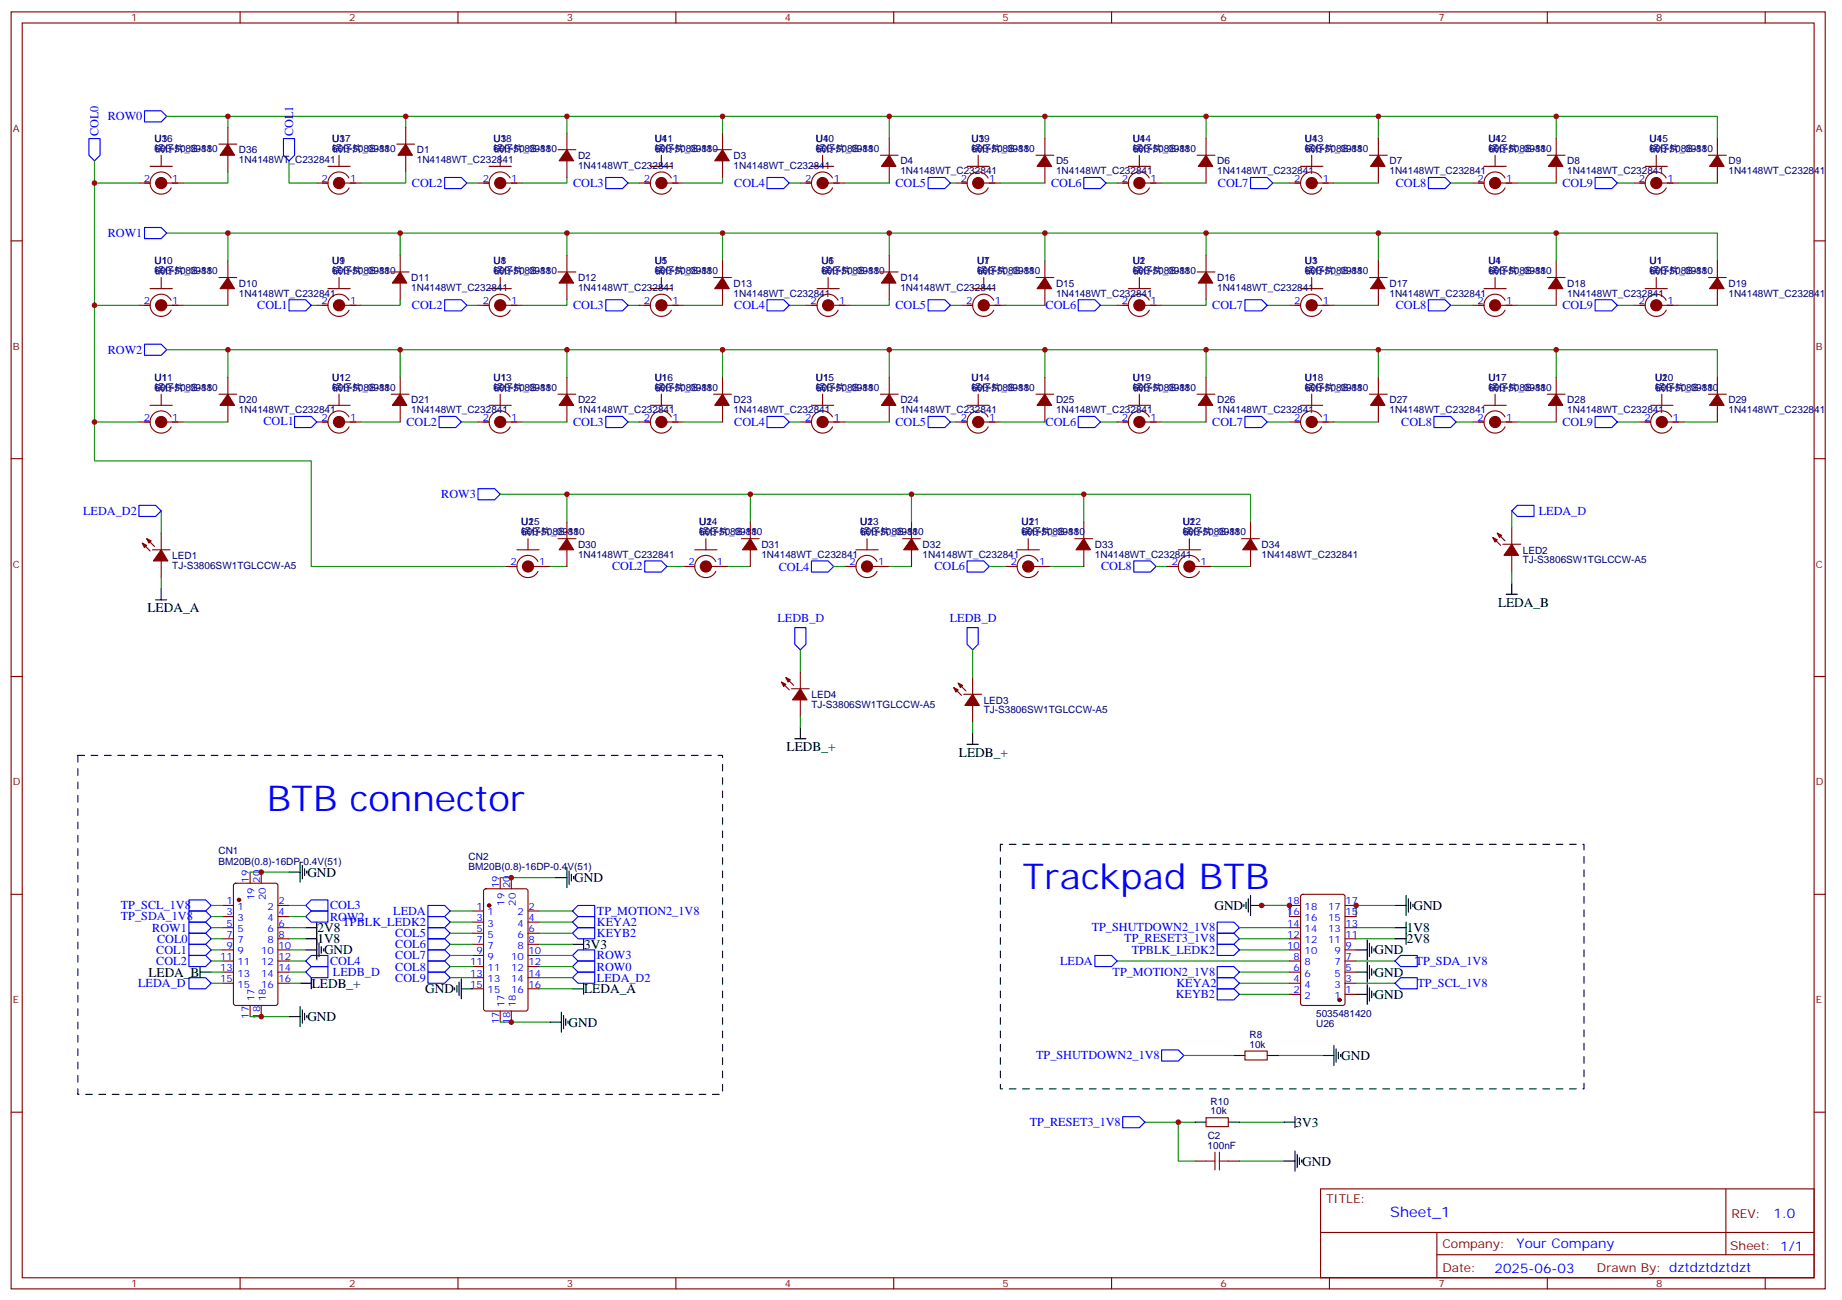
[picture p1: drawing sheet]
<svg xmlns="http://www.w3.org/2000/svg" width="585mm" height="413mm" viewBox="0 0 585 413" stroke-linecap="round" stroke-linejoin="round" font-family="sans-serif">
<g fill="none" stroke="#870000" stroke-width=".35">
<path d="M3.5 3.8h575.8v405.3h-575.8zM7.1 7.3h568.6v398.3h-568.6zM76.2 3.8v3.5M145.3 3.8v3.5M214.5 3.8v3.5M283.6 3.8v3.5M352.8 3.8v3.5M421.9 3.8v3.5M491.1 3.8v3.5M560.2 3.8v3.5M44.1 58.1h3.5M47.6 52.8h7.1"/>
<path d="M51.2 49.3v3.5M52.9 58.1h5.3M54.3 56.5a3.5 3.5 0 0 0-5.4-1.1 3.5 3.5 0 0 0 .1 5.5 3.5 3.5 0 0 0 5.3-1.3M69.5 45.8h5.6M72.3 40.5v5.3M72.3 49.3v5.3M100.5 58.1h3.6M104.1 52.8h7M107.6 49.3v3.5M109.4 58.1h5.3M110.7 56.5a3.5 3.5 0 0 0-5.3-1.1 3.5 3.5 0 0 0 0 5.5 3.5 3.5 0 0 0 5.4-1.3M125.9 45.8h5.7"/>
<path d="M128.8 40.5v5.3M128.8 49.3v5.3M151.7 58.1h3.5M155.2 52.8h7.1M158.7 49.3v3.5M160.5 58.1h5.3M161.9 56.5a3.5 3.5 0 0 0-5.4-1.1 3.5 3.5 0 0 0 .1 5.5 3.5 3.5 0 0 0 5.3-1.3M177.1 47.5h5.6M179.9 42.2v5.3M179.9 51v5.3M202.8 58.1h3.6M206.4 52.8h7"/>
<path d="M209.9 49.3v3.5M211.7 58.1h5.3M213 56.5a3.5 3.5 0 0 0-5.3-1.1 3.5 3.5 0 0 0 0 5.5 3.5 3.5 0 0 0 5.4-1.3M226.5 47.5h5.6M229.3 42.2v5.3M229.3 51v5.3M254 58.1h3.5M257.5 52.8h7.1M261.1 49.3v3.5M262.8 58.1h5.3M264.2 56.5a3.5 3.5 0 0 0-5.4-1.1 3.5 3.5 0 0 0 .1 5.5 3.5 3.5 0 0 0 5.3-1.3M279.4 49.3h5.6"/>
<path d="M282.2 44v5.3M282.2 52.8v5.3M303.4 58.1h3.5M306.9 52.8h7.1M310.4 49.3v3.5M312.2 58.1h5.3M313.6 56.5a3.5 3.5 0 0 0-5.4-1.1 3.5 3.5 0 0 0 .1 5.5 3.5 3.5 0 0 0 5.3-1.3M328.8 49.3h5.6M331.6 44v5.3M331.6 52.8v5.3M354.5 58.1h3.6M358.1 52.8h7"/>
<path d="M361.6 49.3v3.5M363.4 58.1h5.3M364.7 56.5a3.5 3.5 0 0 0-5.3-1.1 3.5 3.5 0 0 0 0 5.5 3.5 3.5 0 0 0 5.4-1.3M379.9 49.3h5.7M382.8 44v5.3M382.8 52.8v5.3M409.2 58.1h3.5M412.7 52.8h7.1M416.3 49.3v3.5M418 58.1h5.3M419.4 56.5a3.5 3.5 0 0 0-5.4-1.1 3.5 3.5 0 0 0 .1 5.5 3.5 3.5 0 0 0 5.4-1.3M434.6 49.3h5.7"/>
<path d="M437.4 44v5.3M437.4 52.8v5.3M467.4 58.1h3.6M471 52.8h7M474.5 49.3v3.5M476.2 58.1h5.3M477.6 56.5a3.5 3.5 0 0 0-5.4-1.1 3.5 3.5 0 0 0 .1 5.5 3.5 3.5 0 0 0 5.4-1.3M491.1 49.3h5.6M493.9 44v5.3M493.9 52.8v5.3M518.6 58.1h3.5M522.1 52.8h7.1"/>
<path d="M525.6 49.3v3.5M527.4 58.1h5.3M528.8 56.5a3.5 3.5 0 0 0-5.4-1.1 3.5 3.5 0 0 0 .1 5.5 3.5 3.5 0 0 0 5.3-1.3M542.2 49.3h5.7M545 44v5.3M545 52.8v5.3M3.5 76.4h3.6M575.7 76.4h3.6M44.1 96.9h3.5M47.6 91.6h7.1M51.2 88.1v3.5M52.9 96.9h5.3"/>
<path d="M54.3 95.3a3.5 3.5 0 0 0-5.4-1.1 3.5 3.5 0 0 0 .1 5.5 3.5 3.5 0 0 0 5.3-1.3M69.5 88.1h5.6M72.3 82.8v5.3M72.3 91.6v5.3M100.5 96.9h3.6M104.1 91.6h7M107.6 88.1v3.5M109.4 96.9h5.3M110.7 95.3a3.5 3.5 0 0 0-5.3-1.1 3.5 3.5 0 0 0 0 5.5 3.5 3.5 0 0 0 5.4-1.3M124.2 86.3h5.6M127 81v5.3M127 89.9v5.2"/>
<path d="M151.7 96.9h3.5M155.2 91.6h7.1M158.7 88.1v3.5M160.5 96.9h5.3M161.9 95.3a3.5 3.5 0 0 0-5.4-1.1 3.5 3.5 0 0 0 .1 5.5 3.5 3.5 0 0 0 5.3-1.3M177.1 86.3h5.6M179.9 81v5.3M179.9 89.9v5.2M202.8 96.9h3.6M206.4 91.6h7M209.9 88.1v3.5M211.7 96.9h5.3"/>
<path d="M213 95.3a3.5 3.5 0 0 0-5.3-1.1 3.5 3.5 0 0 0 0 5.5 3.5 3.5 0 0 0 5.4-1.3M226.5 88.1h5.6M229.3 82.8v5.3M229.3 91.6v5.3M255.8 96.9h3.5M259.3 91.6h7M262.8 88.1v3.5M264.6 96.9h5.3M266 95.3a3.5 3.5 0 0 0-5.4-1.1 3.5 3.5 0 0 0 0 5.5 3.5 3.5 0 0 0 5.4-1.3M279.4 86.3h5.6M282.2 81v5.3M282.2 89.9v5.2"/>
<path d="M305.2 96.9h3.5M308.7 91.6h7M312.2 88.1v3.5M314 96.9h5.3M315.3 95.3a3.5 3.5 0 0 0-5.3-1.1 3.5 3.5 0 0 0 0 5.5 3.5 3.5 0 0 0 5.4-1.3M328.8 88.1h5.6M331.6 82.8v5.3M331.6 91.6v5.3M354.5 96.9h3.6M358.1 91.6h7M361.6 88.1v3.5M363.4 96.9h5.3"/>
<path d="M364.7 95.3a3.5 3.5 0 0 0-5.3-1.1 3.5 3.5 0 0 0 0 5.5 3.5 3.5 0 0 0 5.4-1.3M379.9 86.3h5.7M382.8 81v5.3M382.8 89.9v5.2M409.2 96.9h3.5M412.7 91.6h7.1M416.3 88.1v3.5M418 96.9h5.3M419.4 95.3a3.5 3.5 0 0 0-5.4-1.1 3.5 3.5 0 0 0 .1 5.5 3.5 3.5 0 0 0 5.4-1.3M434.6 88.1h5.7M437.4 82.8v5.3M437.4 91.6v5.3"/>
<path d="M467.4 96.9h3.6M471 91.6h7M474.5 88.1v3.5M476.2 96.9h5.3M477.6 95.3a3.5 3.5 0 0 0-5.4-1.1 3.5 3.5 0 0 0 .1 5.5 3.5 3.5 0 0 0 5.4-1.3M491.1 88.1h5.6M493.9 82.8v5.3M493.9 91.6v5.3M518.6 96.9h3.5M522.1 91.6h7.1M525.6 88.1v3.5M527.4 96.9h5.3"/>
<path d="M528.8 95.3a3.5 3.5 0 0 0-5.4-1.1 3.5 3.5 0 0 0 .1 5.5 3.5 3.5 0 0 0 5.3-1.3M542.2 88.1h5.7M545 82.8v5.3M545 91.6v5.3M72.3 119.8v5.3M127 119.8v5.3M179.9 119.8v5.3M229.3 119.8v5.3M282.2 119.8v5.3M331.6 119.8v5.3M382.8 119.8v5.3M437.4 119.8v5.3"/>
<path d="M493.9 119.8v5.3M545 119.8v5.3M44.1 133.9h3.5M47.6 128.7h7.1M51.2 125.1v3.6M52.9 133.9h5.3M54.3 132.3a3.5 3.5 0 0 0-5.4-1.1 3.5 3.5 0 0 0 .1 5.5 3.5 3.5 0 0 0 5.3-1.2M69.5 125.1h5.6M72.3 128.7v5.2M100.5 133.9h3.6M104.1 128.7h7M107.6 125.1v3.6"/>
<path d="M109.4 133.9h5.3M110.7 132.3a3.5 3.5 0 0 0-5.3-1.1 3.5 3.5 0 0 0 0 5.5 3.5 3.5 0 0 0 5.4-1.2M124.2 125.1h5.6M127 128.7v5.2M151.7 133.9h3.5M155.2 128.7h7.1M158.7 125.1v3.6M160.5 133.9h5.3M161.9 132.3a3.5 3.5 0 0 0-5.4-1.1 3.5 3.5 0 0 0 .1 5.5 3.5 3.5 0 0 0 5.3-1.2M177.1 125.1h5.6M179.9 128.7v5.2M202.8 133.9h3.6"/>
<path d="M206.4 128.7h7M209.9 125.1v3.6M211.7 133.9h5.3M213 132.3a3.5 3.5 0 0 0-5.3-1.1 3.5 3.5 0 0 0 0 5.5 3.5 3.5 0 0 0 5.4-1.2M226.5 125.1h5.6M229.3 128.7v5.2M254 133.9h3.5M257.5 128.7h7.1M261.1 125.1v3.6M262.8 133.9h5.3M264.2 132.3a3.5 3.5 0 0 0-5.4-1.1 3.5 3.5 0 0 0 .1 5.5 3.5 3.5 0 0 0 5.3-1.2M279.4 125.1h5.6"/>
<path d="M282.2 128.7v5.2M303.4 133.9h3.5M306.9 128.7h7.1M310.4 125.1v3.6M312.2 133.9h5.3M313.6 132.3a3.5 3.5 0 0 0-5.4-1.1 3.5 3.5 0 0 0 .1 5.5 3.5 3.5 0 0 0 5.3-1.2M328.8 125.1h5.6M331.6 128.7v5.2M354.5 133.9h3.6M358.1 128.7h7M361.6 125.1v3.6M363.4 133.9h5.3"/>
<path d="M364.7 132.3a3.5 3.5 0 0 0-5.3-1.1 3.5 3.5 0 0 0 0 5.5 3.5 3.5 0 0 0 5.4-1.2M379.9 125.1h5.7M382.8 128.7v5.2M409.2 133.9h3.5M412.7 128.7h7.1M416.3 125.1v3.6M418 133.9h5.3M419.4 132.3a3.5 3.5 0 0 0-5.4-1.1 3.5 3.5 0 0 0 .1 5.5 3.5 3.5 0 0 0 5.4-1.2M434.6 125.1h5.7M437.4 128.7v5.2M467.4 133.9h3.6M471 128.7h7"/>
<path d="M474.5 125.1v3.6M476.2 133.9h5.3M477.6 132.3a3.5 3.5 0 0 0-5.4-1.1 3.5 3.5 0 0 0 .1 5.5 3.5 3.5 0 0 0 5.4-1.2M491.1 125.1h5.6M493.9 128.7v5.2M520.3 133.9h3.6M523.9 128.7h7M527.4 125.1v3.6M529.2 133.9h5.3M530.5 132.3a3.5 3.5 0 0 0-5.3-1.1 3.5 3.5 0 0 0 0 5.5 3.5 3.5 0 0 0 5.4-1.2M542.2 125.1h5.7M545 128.7v5.2"/>
<path d="M3.5 145.6h3.6M575.7 145.6h3.6M45.2 172.4l2.4 2.5M46.6 171l2.4 2.5M48.3 174.5h5.7M51.2 169.2v5.3M51.2 178v5.3M160.5 179.8h3.5M164 174.5h7.1M167.6 171v3.5M169.3 179.8h5.3M170.7 178.2a3.5 3.5 0 0 0-5.4-1.1 3.5 3.5 0 0 0 .1 5.5 3.5 3.5 0 0 0 5.3-1.3"/>
<path d="M177.1 171h5.6M179.9 165.7v5.3M179.9 174.5v5.3M217 179.8h3.5M220.5 174.5h7M224 171v3.5M225.8 179.8h5.3M227.2 178.2a3.5 3.5 0 0 0-5.4-1.1 3.5 3.5 0 0 0 0 5.5 3.5 3.5 0 0 0 5.4-1.3M235.3 171h5.6M238.1 165.7v5.3M238.1 174.5v5.3M268.1 179.8h3.5"/>
<path d="M271.6 174.5h7.1M275.2 171v3.5M276.9 179.8h5.3M278.3 178.2a3.5 3.5 0 0 0-5.4-1.1 3.5 3.5 0 0 0 .1 5.5 3.5 3.5 0 0 0 5.3-1.3M286.5 171h5.6M289.3 165.7v5.3M289.3 174.5v5.3M319.3 179.8h3.5M322.8 174.5h7M326.3 171v3.5M328.1 179.8h5.3M329.5 178.2a3.5 3.5 0 0 0-5.4-1.1 3.5 3.5 0 0 0 0 5.5 3.5 3.5 0 0 0 5.4-1.3"/>
<path d="M341.1 171h5.7M344 165.7v5.3M344 174.5v5.3M370.4 179.8h3.5M373.9 174.5h7.1M377.5 171v3.5M379.2 179.8h5.3M380.6 178.2a3.5 3.5 0 0 0-5.4-1.1 3.5 3.5 0 0 0 .1 5.5 3.5 3.5 0 0 0 5.3-1.3M394.1 171h5.6M396.9 165.7v5.3M396.9 174.5v5.3M473.8 170.6l2.4 2.5"/>
<path d="M475.2 169.2l2.5 2.5M477 172.8h5.6M479.8 167.5v5.3M479.8 176.3v5.3M3.5 214.7h3.6M248 216.5l2.5 2.5M249.4 215.1l2.5 2.5M251.2 218.6h5.6M254 213.3v5.3M302.7 218.3l2.5 2.4M304.1 216.9l2.5 2.4M308.7 215.1v5.3"/>
<path d="M575.7 214.7h3.6M254 222.1v5.3M305.9 220.4h5.6M308.7 223.9v5.3M79.4 276.8v3.6M82.9 276.8v3.6M158.7 278.6v3.5M162.3 278.6v3.5M3.5 283.9h3.6M70.6 287.4h3.5M70.6 290.9h3.5M70.6 294.5h3.5"/>
<path d="M70.6 298h3.5M74.3 280.6l.5-.2h12.7l.6 .4 .1 37.7-.5 .6-12.9 .1-.7-.5v-37.6zM88.2 287.4h3.5M88.2 290.9h3.5M88.2 294.5h3.5M88.2 298h3.5M149.9 289.2h3.6M149.9 292.7h3.6M149.9 296.2h3.6M149.9 299.8h3.6M153.7 282.3l.5-.2h12.7l.6 .4 .1 37.7-.5 .7h-12.9l-.7-.4v-37.7zM167.6 289.2h3.5"/>
<path d="M167.6 292.7h3.5M167.6 296.2h3.5M167.6 299.8h3.5M409.2 287.4h3.5M409.2 290.9h3.5M409.2 294.5h3.5M409.2 298h3.5M413 284.1l.5-.2h12.7l.6 .4 .1 34.2-.5 .6-12.9 .1-.7-.5-.1-34.1zM426.9 287.4h3.5M426.9 290.9h3.5M426.9 294.5h3.5M426.9 298h3.5"/>
<path d="M575.7 283.9h3.6M70.6 312.1h3.5M70.6 308.6h3.5M70.6 301.5h3.5M70.6 305h3.5M79.4 319.2v3.5M82.9 319.2v3.5M88.2 312.1h3.5M88.2 308.6h3.5M88.2 301.5h3.5M88.2 305h3.5M149.9 313.9h3.6"/>
<path d="M149.9 310.3h3.6M149.9 303.3h3.6M149.9 306.8h3.6M167.6 313.9h3.5M167.6 310.3h3.5M167.6 303.3h3.5M167.6 306.8h3.5M409.2 312.1h3.5M409.2 308.6h3.5M409.2 301.5h3.5M409.2 305h3.5M409.2 315.6h3.5"/>
<path d="M426.9 312.1h3.5M426.9 308.6h3.5M426.9 301.5h3.5M426.9 305h3.5M426.9 315.6h3.5M158.7 320.9v3.5M162.3 320.9v3.5M395.1 333.6h7.1v2.8h-7.1zM3.5 353h3.6M382.8 354.8h7v2.8h-7zM575.7 353h3.6M379.2 368.5h3.6"/>
<path d="M389.8 368.5h3.5M419.1 377.4h156.6v28.2h-156.6zM547.7 377.4v20.9M419.1 391.2h156.5M456 398.3h119.6M456 391.2v14.1M76.2 405.6v3.5M145.3 405.6v3.5M214.5 405.6v3.5M283.6 405.6v3.5M352.8 405.6v3.5M421.9 405.6v3.5"/>
<path d="M491.1 405.6v3.5M560.2 405.6v3.5"/>
</g>
<g fill="#870000" stroke="#870000" stroke-width=".35">
<path d="M46.6 171l1.4 .7-.7 .7z"/>
<path d="M45.2 172.4l1.4 .7-.7 .7z"/>
<path d="M51.2 174.5l2.1 3.5h-4.6z"/>
<path d="M475.2 169.2l1.4 .7-.7 .7z"/>
<path d="M473.8 170.6l1.4 .7-.7 .7z"/>
<path d="M479.8 172.8l2.1 3.5h-4.6z"/>
<path d="M304.1 216.9l1.4 .7-.7 .7z"/>
<path d="M302.7 218.3l1.4 .7-.7 .7z"/>
<path d="M308.7 220.4l2.1 3.5h-4.6z"/>
<path d="M249.4 215.1l1.4 .7-.7 .7z"/>
<path d="M248 216.5l1.4 .7-.7 .7z"/>
<path d="M254 218.6l2.1 3.5h-4.6z"/>
<path d="M72.3 45.8l2.1 3.5h-4.6z"/>
<path d="M128.8 45.8l2.1 3.5h-4.6z"/>
<path d="M179.9 47.5l2.1 3.5h-4.6z"/>
<path d="M229.3 47.5l2.1 3.5h-4.6z"/>
<path d="M282.2 49.3l2.1 3.5h-4.5z"/>
<path d="M331.6 49.3l2.1 3.5h-4.6z"/>
<path d="M382.8 49.3l2.1 3.5h-4.6z"/>
<path d="M437.4 49.3l2.2 3.5h-4.6z"/>
<path d="M493.9 49.3l2.1 3.5h-4.6z"/>
<path d="M545 49.3l2.2 3.5h-4.6z"/>
<path d="M72.3 88.1l2.1 3.5h-4.6z"/>
<path d="M127 86.3l2.1 3.6h-4.6z"/>
<path d="M179.9 86.3l2.1 3.6h-4.6z"/>
<path d="M229.3 88.1l2.1 3.5h-4.6z"/>
<path d="M282.2 86.3l2.1 3.6h-4.5z"/>
<path d="M331.6 88.1l2.1 3.5h-4.6z"/>
<path d="M382.8 86.3l2.1 3.6h-4.6z"/>
<path d="M437.4 88.1l2.2 3.5h-4.6z"/>
<path d="M493.9 88.1l2.1 3.5h-4.6z"/>
<path d="M545 88.1l2.2 3.5h-4.6z"/>
<path d="M72.3 125.1l2.1 3.6h-4.6z"/>
<path d="M127 125.1l2.1 3.6h-4.6z"/>
<path d="M179.9 125.1l2.1 3.6h-4.6z"/>
<path d="M229.3 125.1l2.1 3.6h-4.6z"/>
<path d="M282.2 125.1l2.1 3.6h-4.5z"/>
<path d="M331.6 125.1l2.1 3.6h-4.6z"/>
<path d="M382.8 125.1l2.1 3.6h-4.6z"/>
<path d="M437.4 125.1l2.2 3.6h-4.6z"/>
<path d="M493.9 125.1l2.1 3.6h-4.6z"/>
<path d="M545 125.1l2.2 3.6h-4.6z"/>
<path d="M179.9 171l2.1 3.5h-4.6z"/>
<path d="M238.1 171l2.1 3.5h-4.5z"/>
<path d="M289.3 171l2.1 3.5h-4.6z"/>
<path d="M344 171l2.1 3.5h-4.6z"/>
<path d="M396.9 171l2.1 3.5h-4.6z"/>
<circle cx="51.2" cy="58.1" r="1.76"/>
<circle cx="107.6" cy="58.1" r="1.76"/>
<circle cx="158.7" cy="58.1" r="1.76"/>
<circle cx="310.4" cy="58.1" r="1.76"/>
<circle cx="261.1" cy="58.1" r="1.76"/>
<circle cx="209.9" cy="58.1" r="1.76"/>
<circle cx="474.5" cy="58.1" r="1.76"/>
<circle cx="416.3" cy="58.1" r="1.76"/>
<circle cx="361.6" cy="58.1" r="1.76"/>
<circle cx="525.6" cy="58.1" r="1.76"/>
<circle cx="525.6" cy="96.9" r="1.76"/>
<circle cx="361.6" cy="96.9" r="1.76"/>
<circle cx="416.3" cy="96.9" r="1.76"/>
<circle cx="474.5" cy="96.9" r="1.76"/>
<circle cx="209.9" cy="96.9" r="1.76"/>
<circle cx="262.8" cy="96.9" r="1.76"/>
<circle cx="312.2" cy="96.9" r="1.76"/>
<circle cx="158.7" cy="96.9" r="1.76"/>
<circle cx="107.6" cy="96.9" r="1.76"/>
<circle cx="51.2" cy="96.9" r="1.76"/>
<circle cx="51.2" cy="134" r="1.76"/>
<circle cx="107.6" cy="134" r="1.76"/>
<circle cx="158.7" cy="134" r="1.76"/>
<circle cx="310.4" cy="134" r="1.76"/>
<circle cx="261.1" cy="134" r="1.76"/>
<circle cx="209.9" cy="134" r="1.76"/>
<circle cx="474.5" cy="134" r="1.76"/>
<circle cx="416.3" cy="134" r="1.76"/>
<circle cx="361.6" cy="134" r="1.76"/>
<circle cx="527.4" cy="134" r="1.76"/>
<circle cx="326.3" cy="179.8" r="1.76"/>
<circle cx="377.5" cy="179.8" r="1.76"/>
<circle cx="275.2" cy="179.8" r="1.76"/>
<circle cx="224" cy="179.8" r="1.76"/>
<circle cx="167.6" cy="179.8" r="1.76"/>
<circle cx="75.8" cy="285.6" r=".53"/>
<circle cx="155.2" cy="287.4" r=".53"/>
<circle cx="425.1" cy="317.4" r=".53"/>
</g>
<g fill="none" stroke="#008700" stroke-width=".35">
<path d="M52.9 36.9h492.1v7.1M72.3 36.9v3.6M128.8 36.9v3.6M179.9 36.9v5.3M229.3 36.9v5.3M282.2 36.9v7.1M331.6 36.9v7.1M382.8 36.9v7.1M437.4 36.9v7.1M493.9 36.9v7.1M30 51v7.1h14.1M30 58.1v75.8h14.1"/>
<path d="M72.3 54.6v3.5h-14.1M91.7 51v7.1h8.8M128.8 54.6v3.5h-14.1M148.2 58.1h3.5M179.9 56.3v1.8h-14.1M199.3 58.1h3.5M229.3 56.3v1.8h-12.3M250.5 58.1h3.5M268.1 58.1h14.1M301.6 58.1h1.8M317.5 58.1h14.1M351 58.1h3.5"/>
<path d="M368.7 58.1h14.1M403.9 58.1h5.3M423.3 58.1h14.1M460.4 58.1h7M481.5 58.1h12.4M513.3 58.1h5.3M532.7 58.1h12.3M52.9 74h492.1v8.8M72.3 74v8.8M127 74v7M179.9 74v7M229.3 74v8.8"/>
<path d="M282.2 74v7M331.6 74v8.8M382.8 74v7M437.4 74v8.8M493.9 74v8.8M30 96.9h14.1M58.2 96.9h14.1M98.8 96.9h1.7M127 95.1v1.8h-12.3M148.2 96.9h3.5M179.9 95.1v1.8h-14.1M199.3 96.9h3.5"/>
<path d="M217 96.9h12.3M250.5 96.9h5.3M282.2 95.1v1.8h-12.3M301.6 96.9h3.6M319.3 96.9h12.3M349.2 96.9h5.3M382.8 95.1v1.8h-14.1M402.2 96.9h7M423.3 96.9h14.1M460.4 96.9h7M481.5 96.9h12.4M513.3 96.9h5.3"/>
<path d="M532.7 96.9h12.3M52.9 111h492.1v8.8M72.3 111v8.8M127 111v8.8M179.9 111v8.8M229.3 111v8.8M282.2 111v8.8M331.6 111v8.8M382.8 111v8.8M437.4 111v8.8M493.9 111v8.8M30 133.9v12.4h68.8v33.5h61.7"/>
<path d="M58.2 133.9h14.1M114.7 133.9h12.3M146.4 133.9h5.3M165.8 133.9h14.1M199.3 133.9h3.5M217 133.9h12.3M250.5 133.9h3.5M268.1 133.9h14.1M301.6 133.9h1.8M317.5 133.9h14.1M349.2 133.9h5.3M368.7 133.9h14.1"/>
<path d="M402.2 133.9h7M423.3 133.9h14.1M462.1 133.9h5.3M481.5 133.9h12.4M513.3 133.9h7M534.5 133.9h10.5M158.7 156.9h238.2v8.8M179.9 156.9v8.8M238.1 156.9v8.8M289.3 156.9v8.8M344 156.9v8.8M51.2 162.2v7"/>
<path d="M174.6 179.8h5.3M211.7 179.8h5.3M231.1 179.8h7M264.6 179.8h3.5M282.2 179.8h7.1M314 179.8h5.3M333.4 179.8h10.6M366.9 179.8h3.5M384.5 179.8h12.4M479.8 162.2v5.3M51.2 183.3v3.6M479.8 181.6v3.5"/>
<path d="M254 206.3v7M308.7 206.3v8.8M254 227.4v3.6M308.7 229.2v3.5M79.4 276.8h12.3M158.7 278.6h17.7M67 298h3.6M67 294.5h3.6M67 287.4h3.6M67 290.9h3.6M91.7 298h5.3M91.7 294.5h5.3"/>
<path d="M91.7 287.4h5.3M91.7 290.9h5.3M142.9 292.7h7M142.9 289.2h7M142.9 296.2h7M142.9 299.8h7M171.1 289.2h10.6M171.1 292.7h10.6M171.1 296.2h10.6M171.1 299.8h10.6M393.3 298h15.9M393.3 294.5h15.9"/>
<path d="M409.2 287.4h-8.8h8.8v3.5M430.4 298h12.3M430.4 294.5h12.3M442.7 287.4h-12.3v3.5M67 312.1h3.6M67 305h3.6M67 308.6h3.6M67 301.5h3.6M91.7 312.1h3.5M91.7 305h5.3M91.7 308.6h5.3M91.7 301.5h5.3"/>
<path d="M142.9 303.3h7M142.9 306.8h7M142.9 310.3h7M171.1 303.3h10.6M171.1 306.8h10.6M171.1 310.3h10.6M171.1 313.9h10.6M354.5 305h54.7M393.3 312.1h15.9M393.3 315.6h15.9M393.3 308.6h15.9M393.3 301.5h15.9"/>
<path d="M430.4 312.1h12.3M430.4 305h12.3M79.4 322.7h12.3M158.7 324.4h15.9M375.7 335h15.9M405.7 335h14.1M363.4 356.2h15.8M373.9 356.2v12.3h5.3M393.3 356.2h14.2M393.3 368.5h14.2"/>
</g>
<g fill="none" stroke="#000" stroke-width=".35">
<path d="M49.4 190.4h3.5M51.2 186.9v3.5M478 188.6h3.5M479.8 185.1v3.5M252.2 234.5h3.6M254 231v3.5M306.9 236.3h3.5M308.7 232.7v3.6M91.7 276.8h3.5M95.2 273.6v6.4M96 274.7v4.2M96.7 275.8v2.1"/>
<path d="M97.4 276.5v.7M176.4 278.6h3.5M179.9 275.4v6.4M180.6 276.5v4.2M181.3 277.5v2.1M182 278.2v.7M97 298h3.5M97 294.5h3.5M100.5 292.7v12M101.2 299.4v4.2M181.7 299.8h3.5M185.2 298v3.5"/>
<path d="M394.8 287.1v.7M395.5 286.3v2.2M396.2 285.3v4.2M396.9 287.4h3.5M396.9 284.2v6.4M433.9 298.3v6.4M434.6 299.4v4.2M442.7 298h3.6M442.7 294.5h3.6M442.7 287.4h3.6M446.3 284.2v6.4M446.3 292.7v7.1"/>
<path d="M447 285.3v4.2M447.7 286.3v2.2M448.4 287.1v.7M63.5 308.6h3.5M63.5 306.8v3.5M95.2 319.5v6.4M95.2 312.1h3.6M97 301.5h3.5M98.8 310.3v3.6M102 300.5v2.1M102.7 301.2v.7M144.3 313.5v.7"/>
<path d="M145 312.8v2.1M145.7 311.7v4.3M146.4 313.9h3.5M146.4 310.7v6.3M181.7 313.9h3.5M185.2 312.1v3.5M430.4 301.5h3.5M430.4 308.6h3.5M430.4 315.6h3.5M433.9 305.4v6.3M433.9 312.5v6.3M434.6 306.5v4.2"/>
<path d="M434.6 313.5v4.2M435.3 300.5v2.1M435.3 307.5v2.1M435.3 314.6v2.1M436 301.2v.7M436 308.2v.7M436 315.3v.7M91.7 322.7h3.5M96 320.6v4.2M96.7 321.6v2.1M97.4 322.3v.7M174.6 324.4h3.6"/>
<path d="M178.2 321.3v6.3M178.9 322.3v4.3M179.6 323.4v2.1M180.3 324.1v.7M391.6 335h3.5M402.2 335h3.5M419.8 335h3.5M423.3 331.9v6.3M424 332.9v4.2M424.7 334v2.1M425.4 334.7v.7M379.2 356.2h3.6"/>
<path d="M389.8 356.2h3.5M407.5 356.2h3.5M411 354.4v3.6M407.5 368.5h3.5M411 365.4v6.3M411.7 366.4v4.3M412.4 367.5v2.1M413.1 368.2v.7"/>
</g>
<g fill="none" stroke="#00f" stroke-width=".35">
<path d="M45.9 35.2h5.3l1.7 1.7-1.7 1.8h-5.3zM28.2 44h3.5v5.3l-1.7 1.7-1.8-1.7zM90 44h3.5v5.3l-1.8 1.7-1.7-1.7zM141.1 56.3h5.3l1.8 1.8-1.8 1.8h-5.3zM192.3 56.3h5.3l1.7 1.8-1.7 1.8h-5.3zM243.4 56.3h5.3l1.8 1.8-1.8 1.8h-5.3zM294.6 56.3h5.3l1.7 1.8-1.7 1.8h-5.3zM344 56.3h5.2l1.8 1.8-1.8 1.8h-5.2zM396.9 56.3h5.3l1.7 1.8-1.7 1.8h-5.3zM453.3 56.3h5.3l1.8 1.8-1.8 1.8h-5.3zM506.2 56.3h5.3l1.8 1.8-1.8 1.8h-5.3zM45.9 72.2h5.3l1.7 1.8-1.7 1.7h-5.3z"/>
<path d="M91.7 95.1h5.3l1.8 1.8-1.8 1.8h-5.3zM141.1 95.1h5.3l1.8 1.8-1.8 1.8h-5.3zM192.3 95.1h5.3l1.7 1.8-1.7 1.8h-5.3zM243.4 95.1h5.3l1.8 1.8-1.8 1.8h-5.3zM294.6 95.1h5.3l1.7 1.8-1.7 1.8h-5.3zM342.2 95.1h5.3l1.7 1.8-1.7 1.8h-5.3zM395.1 95.1h5.3l1.8 1.8-1.8 1.8h-5.3zM453.3 95.1h5.3l1.8 1.8-1.8 1.8h-5.3zM506.2 95.1h5.3l1.8 1.8-1.8 1.8h-5.3zM45.9 109.3h5.3l1.7 1.7-1.7 1.8h-5.3zM93.5 132.2h5.3l1.7 1.7-1.7 1.8h-5.3zM139.3 132.2h5.3l1.8 1.7-1.8 1.8h-5.3z"/>
<path d="M192.3 132.2h5.3l1.7 1.7-1.7 1.8h-5.3zM243.4 132.2h5.3l1.8 1.7-1.8 1.8h-5.3zM294.6 132.2h5.3l1.7 1.7-1.7 1.8h-5.3zM342.2 132.2h5.3l1.7 1.7-1.7 1.8h-5.3zM395.1 132.2h5.3l1.8 1.7-1.8 1.8h-5.3zM455.1 132.2h5.3l1.7 1.7-1.7 1.8h-5.3zM506.2 132.2h5.3l1.8 1.7-1.8 1.8h-5.3zM151.7 155.1h5.3l1.7 1.8-1.7 1.7h-5.3zM44.1 160.4h5.3l1.8 1.8-1.8 1.7h-5.3zM204.6 178h5.3l1.8 1.8-1.8 1.8h-5.3zM257.5 178h5.3l1.8 1.8-1.8 1.8h-5.3zM306.9 178h5.3l1.8 1.8-1.8 1.8h-5.3z"/>
<path d="M359.8 178h5.3l1.8 1.8-1.8 1.8h-5.3zM479.8 162.2l1.7-1.8h5.3v3.5h-5.3zM252.2 199.2h3.6v5.3l-1.8 1.8-1.8-1.8zM306.9 199.2h3.5v5.3l-1.7 1.8-1.8-1.8zM60 285.6h5.3l1.7 1.8-1.7 1.8h-5.3zM60 289.2h5.3l1.7 1.7-1.7 1.8h-5.3zM60 296.2h5.3l1.7 1.8-1.7 1.8h-5.3zM60 299.8h5.3l1.7 1.7-1.7 1.8h-5.3zM60 292.7h5.3l1.7 1.8-1.7 1.7h-5.3zM97 287.4l1.8-1.8h5.3v3.6h-5.3zM98.8 289.2h5.3v3.5h-5.3l-1.8-1.8zM135.8 287.4h5.3l1.8 1.8-1.8 1.7h-5.3z"/>
<path d="M135.8 290.9h5.3l1.8 1.8-1.8 1.8h-5.3zM135.8 294.5h5.3l1.8 1.7-1.8 1.8h-5.3zM135.8 298h5.3l1.8 1.8-1.8 1.7h-5.3zM181.7 289.2l1.7-1.8h5.3v3.5h-5.3zM181.7 292.7l1.7-1.8h5.3v3.6h-5.3zM181.7 296.2l1.7-1.7h5.3v3.5h-5.3zM386.3 296.2h5.3l1.7 1.8-1.7 1.8h-5.3zM386.3 292.7h5.3l1.7 1.8-1.7 1.7h-5.3zM386.3 299.8h5.3l1.7 1.7-1.7 1.8h-5.3zM60 303.3h5.3l1.7 1.7-1.7 1.8h-5.3zM60 310.3h5.3l1.7 1.8-1.7 1.8h-5.3zM97 305l1.8-1.7h5.3v3.5h-5.3z"/>
<path d="M98.8 306.8h5.3v3.5h-5.3l-1.8-1.7zM135.8 301.5h5.3l1.8 1.8-1.8 1.7h-5.3zM135.8 305h5.3l1.8 1.8-1.8 1.8h-5.3zM135.8 308.6h5.3l1.8 1.7-1.8 1.8h-5.3zM181.7 306.8l1.7-1.8h5.3v3.6h-5.3zM181.7 310.3l1.7-1.7h5.3v3.5h-5.3zM183.4 301.5h5.3v3.5h-5.3l-1.7-1.7zM347.5 303.3h5.3l1.7 1.7-1.7 1.8h-5.3zM386.3 310.3h5.3l1.7 1.8-1.7 1.8h-5.3zM386.3 313.9h5.3l1.7 1.7-1.7 1.8h-5.3zM386.3 306.8h5.3l1.7 1.8-1.7 1.7h-5.3zM442.7 312.1l1.8-1.8h5.3v3.6h-5.3z"/>
<path d="M442.7 305l1.8-1.7h5.3v3.5h-5.3zM368.7 333.3h5.2l1.8 1.7-1.8 1.8h-5.2zM356.3 354.4h5.3l1.8 1.8-1.8 1.8h-5.3z"/>
</g>
<path d="M317.5 268v77.6h185.2v-77.6h-185.2" fill="none" stroke="#000" stroke-width=".35" stroke-dasharray="2.1 2.1"/>
<path d="M382.8 368.5h2.8M385.6 365.7v5.7M387 365.7v5.7M387 368.5h2.8" fill="none" stroke="#a10000" stroke-width=".35"/>
<g fill="#c00">
<circle cx="72.3" cy="36.9" r=".88"/>
<circle cx="128.8" cy="36.9" r=".88"/>
<circle cx="179.9" cy="36.9" r=".88"/>
<circle cx="229.3" cy="36.9" r=".88"/>
<circle cx="282.2" cy="36.9" r=".88"/>
<circle cx="331.6" cy="36.9" r=".88"/>
<circle cx="382.8" cy="36.9" r=".88"/>
<circle cx="437.4" cy="36.9" r=".88"/>
<circle cx="493.9" cy="36.9" r=".88"/>
<circle cx="493.9" cy="74" r=".88"/>
<circle cx="437.4" cy="74" r=".88"/>
<circle cx="382.8" cy="74" r=".88"/>
<circle cx="331.6" cy="74" r=".88"/>
<circle cx="282.2" cy="74" r=".88"/>
<circle cx="229.3" cy="74" r=".88"/>
<circle cx="179.9" cy="74" r=".88"/>
<circle cx="127" cy="74" r=".88"/>
<circle cx="72.3" cy="74" r=".88"/>
<circle cx="493.9" cy="111" r=".88"/>
<circle cx="437.4" cy="111" r=".88"/>
<circle cx="382.8" cy="111" r=".88"/>
<circle cx="331.6" cy="111" r=".88"/>
<circle cx="282.2" cy="111" r=".88"/>
<circle cx="229.3" cy="111" r=".88"/>
<circle cx="179.9" cy="111" r=".88"/>
<circle cx="127" cy="111" r=".88"/>
<circle cx="72.3" cy="111" r=".88"/>
<circle cx="179.9" cy="156.9" r=".88"/>
<circle cx="238.1" cy="156.9" r=".88"/>
<circle cx="289.3" cy="156.9" r=".88"/>
<circle cx="344" cy="156.9" r=".88"/>
<circle cx="30" cy="58.1" r=".88"/>
<circle cx="30" cy="133.9" r=".88"/>
<circle cx="30" cy="96.9" r=".88"/>
<circle cx="430.4" cy="287.4" r=".88"/>
<circle cx="400.4" cy="287.4" r=".88"/>
<circle cx="409.2" cy="287.4" r=".88"/>
<circle cx="373.9" cy="356.2" r=".88"/>
<circle cx="82.9" cy="276.8" r=".88"/>
<circle cx="82.9" cy="322.7" r=".88"/>
<circle cx="162.3" cy="278.6" r=".88"/>
<circle cx="162.3" cy="324.4" r=".88"/>
</g>
<path d="M24.7 239.8v107.6h204.6v-107.6h-204.6" fill="none" stroke="#000" stroke-width=".35" stroke-dasharray="2.1 2.1"/>
<g font-size="11.3" fill="#00f">
<text x="84.7" y="257.4">BTB connector</text>
<text x="324.6" y="282.1">Trackpad BTB</text>
</g>
<text font-size="4.6" fill="#00f" x="441.2" y="386.4">Sheet_1</text>
<g font-size="4.2">
<text x="46.8" y="194.4">LEDA_A</text>
<text x="475.4" y="192.6">LEDA_B</text>
<text x="249.6" y="238.5">LEDB_+</text>
<text x="304.3" y="240.2">LEDB_+</text>
<text x="97.5" y="278.2">GND</text>
<text x="182.2" y="280">GND</text>
<text x="385.4" y="288.8">GND</text>
<text x="448.6" y="288.8">GND</text>
<text x="100.7" y="299.4">1V8</text>
<text x="100.7" y="295.9">2V8</text>
<text x="446.4" y="295.9">1V8</text>
<text x="446.4" y="299.5">2V8</text>
<text x="102.8" y="302.9">GND</text>
<text x="185.4" y="301.2">3V3</text>
<text x="436.2" y="303">GND</text>
<text x="47.1" y="310">LEDA_B</text>
<text x="436.2" y="310">GND</text>
<text x="99" y="313.5">LEDB_+</text>
<text x="134.9" y="315.3">GND</text>
<text x="185.4" y="315.3">LEDA_A</text>
<text x="436.2" y="317.1">GND</text>
<text x="97.5" y="324.1">GND</text>
<text x="180.4" y="325.9">GND</text>
<text x="425.6" y="336.4">GND</text>
<text x="411.2" y="357.6">3V3</text>
<text x="413.3" y="370">GND</text>
</g>
<g font-size="4.2" fill="#00f">
<text x="562.9" y="386.6">1.0</text>
<text x="481.3" y="396.2">Your Company</text>
<text x="474.4" y="404">2025-06-03</text>
</g>
<g font-size="3.9" fill="#00f">
<text x="34.2" y="38.2">ROW0</text>
<text x="31.3" y="43.3" transform="rotate(-90 31.3 43.3)">COL0</text>
<text x="93" y="43.3" transform="rotate(-90 93 43.3)">COL1</text>
<text x="130.7" y="59.4">COL2</text>
<text x="181.9" y="59.4">COL3</text>
<text x="233" y="59.4">COL4</text>
<text x="284.2" y="59.4">COL5</text>
<text x="333.6" y="59.4">COL6</text>
<text x="386.5" y="59.4">COL7</text>
<text x="443" y="59.4">COL8</text>
<text x="495.9" y="59.4">COL9</text>
<text x="34.2" y="75.3">ROW1</text>
<text x="81.6" y="98">COL1</text>
<text x="130.7" y="98.2">COL2</text>
<text x="181.9" y="98.2">COL3</text>
<text x="233" y="98.2">COL4</text>
<text x="284.2" y="98.2">COL5</text>
<text x="331.8" y="98.2">COL6</text>
<text x="384.7" y="98.2">COL7</text>
<text x="443" y="98.2">COL8</text>
<text x="495.9" y="98.2">COL9</text>
<text x="34.2" y="112.3">ROW2</text>
<text x="83.6" y="135">COL1</text>
<text x="129" y="135.3">COL2</text>
<text x="181.9" y="135.2">COL3</text>
<text x="233" y="135.2">COL4</text>
<text x="284.2" y="135.3">COL5</text>
<text x="331.8" y="135.2">COL6</text>
<text x="384.7" y="135.3">COL7</text>
<text x="444.7" y="135.2">COL8</text>
<text x="495.9" y="135.2">COL9</text>
<text x="140" y="158.2">ROW3</text>
<text x="26.4" y="163.4">LEDA_D2</text>
<text x="488.3" y="163.4">LEDA_D</text>
<text x="194.2" y="181.1">COL2</text>
<text x="247.2" y="181.1">COL4</text>
<text x="296.5" y="181.1">COL6</text>
<text x="349.5" y="181.1">COL8</text>
<text x="246.8" y="197.5">LEDB_D</text>
<text x="301.4" y="197.5">LEDB_D</text>
<text x="38.4" y="292.1">TP_SDA_1V8</text>
<text x="38.4" y="288.6">TP_SCL_1V8</text>
<text x="104.8" y="288.7">COL3</text>
<text x="104.8" y="292.2">ROW2</text>
<text x="108.7" y="293.9">TPBLK_LEDK2</text>
<text x="124.8" y="290.4">LEDA</text>
<text x="189.4" y="290.5">TP_MOTION2_1V8</text>
<text x="189.4" y="294">KEYA2</text>
<text x="48.3" y="295.7">ROW1</text>
<text x="49.8" y="299.2">COL0</text>
<text x="125.5" y="297.5">COL5</text>
<text x="189.4" y="297.5">KEYB2</text>
<text x="346.5" y="295.7">TP_SHUTDOWN2_1V8</text>
<text x="356.8" y="299.2">TP_RESET3_1V8</text>
<text x="49.6" y="302.8">COL1</text>
<text x="125.5" y="301">COL6</text>
<text x="125.5" y="304.5">COL7</text>
<text x="189.4" y="304.5">ROW3</text>
<text x="359.2" y="302.7">TPBLK_LEDK2</text>
<text x="49.6" y="306.3">COL2</text>
<text x="104.8" y="306.3">COL4</text>
<text x="105.7" y="309.8">LEDB_D</text>
<text x="125.5" y="308.1">COL8</text>
<text x="125.5" y="311.6">COL9</text>
<text x="189.4" y="308.1">ROW0</text>
<text x="189.4" y="311.6">LEDA_D2</text>
<text x="336.5" y="306.3">LEDA</text>
<text x="353.1" y="309.8">TP_MOTION2_1V8</text>
<text x="449.2" y="306.4">TP_SDA_1V8</text>
<text x="43.8" y="313.4">LEDA_D</text>
<text x="373.1" y="316.8">KEYB2</text>
<text x="373.4" y="313.3">KEYA2</text>
<text x="449.9" y="313.4">TP_SCL_1V8</text>
<text x="328.8" y="336.2">TP_SHUTDOWN2_1V8</text>
<text x="326.8" y="357.4">TP_RESET3_1V8</text>
</g>
<g font-size="3.9" fill="#800">
<text x="420.9" y="382">TITLE:</text>
<text x="549.5" y="386.6">REV:</text>
<text x="457.8" y="396.2">Company:</text>
<text x="549.1" y="396.8">Sheet: 1/1</text>
<text x="457.8" y="403.8">Date:</text>
<text x="506.8" y="403.9">Drawn By: dztdztdztdzt</text>
</g>
<g font-size="3.2" fill="#800">
<text x="41.6" y="6.8">1</text>
<text x="110.8" y="6.8">2</text>
<text x="179.9" y="6.8">3</text>
<text x="249.1" y="6.8">4</text>
<text x="318.2" y="6.8">5</text>
<text x="387.3" y="6.8">6</text>
<text x="456.5" y="6.8">7</text>
<text x="525.6" y="6.8">8</text>
<text x="4.1" y="41.9">A</text>
<text x="576.3" y="41.9">A</text>
<text x="4.1" y="111">B</text>
<text x="576.3" y="111">B</text>
<text x="4.1" y="180.2">C</text>
<text x="576.3" y="180.2">C</text>
<text x="4.1" y="249.3">D</text>
<text x="576.3" y="249.3">D</text>
<text x="4.1" y="318.5">E</text>
<text x="576.3" y="318.5">E</text>
<text x="41.6" y="408.6">1</text>
<text x="110.8" y="408.6">2</text>
<text x="179.9" y="408.6">3</text>
<text x="249.1" y="408.6">4</text>
<text x="318.2" y="408.6">5</text>
<text x="387.3" y="408.6">6</text>
<text x="456.5" y="408.6">7</text>
<text x="525.6" y="408.6">8</text>
</g>
<g font-size="3.2" fill="#000080">
<text x="49" y="45">U36</text>
<text x="49" y="45">U1</text>
<text x="105.5" y="45">U37</text>
<text x="105.5" y="45">U1</text>
<text x="156.6" y="45">U38</text>
<text x="156.6" y="45">U1</text>
<text x="207.8" y="45">U41</text>
<text x="207.8" y="45">U1</text>
<text x="258.9" y="45">U40</text>
<text x="258.9" y="45">U1</text>
<text x="308.3" y="45">U39</text>
<text x="308.3" y="45">U1</text>
<text x="359.5" y="45">U44</text>
<text x="359.5" y="45">U1</text>
<text x="414.2" y="45">U43</text>
<text x="414.2" y="45">U1</text>
<text x="472.4" y="45">U42</text>
<text x="472.4" y="45">U1</text>
<text x="523.5" y="45">U45</text>
<text x="523.5" y="45">U1</text>
<text x="49" y="48.2">锅仔片_9981</text>
<text x="49" y="48.2">600-508S-180</text>
<text x="75.8" y="51.8">1N4148WT_C232841</text>
<text x="75.8" y="48.7">D36</text>
<text x="105.5" y="48.2">锅仔片_9981</text>
<text x="105.5" y="48.2">600-508S-180</text>
<text x="132.3" y="51.8">1N4148WT_C232841</text>
<text x="132.3" y="48.7">D1</text>
<text x="156.6" y="48.2">锅仔片_9981</text>
<text x="156.6" y="48.2">600-508S-180</text>
<text x="183.4" y="53.6">1N4148WT_C232841</text>
<text x="183.4" y="50.4">D2</text>
<text x="207.8" y="48.2">锅仔片_9981</text>
<text x="207.8" y="48.2">600-508S-180</text>
<text x="232.8" y="53.6">1N4148WT_C232841</text>
<text x="232.8" y="50.4">D3</text>
<text x="258.9" y="48.2">锅仔片_9981</text>
<text x="258.9" y="48.2">600-508S-180</text>
<text x="285.8" y="52.2">D4</text>
<text x="308.3" y="48.2">锅仔片_9981</text>
<text x="308.3" y="48.2">600-508S-180</text>
<text x="335.1" y="52.2">D5</text>
<text x="359.5" y="48.2">锅仔片_9981</text>
<text x="359.5" y="48.2">600-508S-180</text>
<text x="386.3" y="52.2">D6</text>
<text x="414.2" y="48.2">锅仔片_9981</text>
<text x="414.2" y="48.2">600-508S-180</text>
<text x="441" y="52.2">D7</text>
<text x="472.4" y="48.2">锅仔片_9981</text>
<text x="472.4" y="48.2">600-508S-180</text>
<text x="497.4" y="52.2">D8</text>
<text x="523.5" y="48.2">锅仔片_9981</text>
<text x="523.5" y="48.2">600-508S-180</text>
<text x="548.6" y="52.2">D9</text>
<text x="285.8" y="55.4">1N4148WT_C232841</text>
<text x="335.1" y="55.4">1N4148WT_C232841</text>
<text x="386.3" y="55.4">1N4148WT_C232841</text>
<text x="441" y="55.4">1N4148WT_C232841</text>
<text x="497.4" y="55.4">1N4148WT_C232841</text>
<text x="548.6" y="55.4">1N4148WT_C232841</text>
<text x="49" y="83.8">U10</text>
<text x="49" y="83.8">U1</text>
<text x="105.5" y="83.8">U9</text>
<text x="105.5" y="83.8">U1</text>
<text x="156.6" y="83.8">U8</text>
<text x="156.6" y="83.8">U1</text>
<text x="207.8" y="83.8">U5</text>
<text x="207.8" y="83.8">U1</text>
<text x="260.7" y="83.8">U6</text>
<text x="260.7" y="83.8">U1</text>
<text x="310.1" y="83.8">U7</text>
<text x="310.1" y="83.8">U1</text>
<text x="359.5" y="83.8">U2</text>
<text x="359.5" y="83.8">U1</text>
<text x="414.2" y="83.8">U3</text>
<text x="414.2" y="83.8">U1</text>
<text x="472.4" y="83.8">U4</text>
<text x="472.4" y="83.8">U1</text>
<text x="523.5" y="83.8">U1</text>
<text x="49" y="87">锅仔片_9981</text>
<text x="49" y="87">600-508S-180</text>
<text x="105.5" y="87">锅仔片_9981</text>
<text x="105.5" y="87">600-508S-180</text>
<text x="130.5" y="89.2">D11</text>
<text x="156.6" y="87">锅仔片_9981</text>
<text x="156.6" y="87">600-508S-180</text>
<text x="183.4" y="89.2">D12</text>
<text x="207.8" y="87">锅仔片_9981</text>
<text x="207.8" y="87">600-508S-180</text>
<text x="260.7" y="87">锅仔片_9981</text>
<text x="260.7" y="87">600-508S-180</text>
<text x="285.8" y="89.2">D14</text>
<text x="310.1" y="87">锅仔片_9981</text>
<text x="310.1" y="87">600-508S-180</text>
<text x="359.5" y="87">锅仔片_9981</text>
<text x="359.5" y="87">600-508S-180</text>
<text x="386.3" y="89.2">D16</text>
<text x="414.2" y="87">锅仔片_9981</text>
<text x="414.2" y="87">600-508S-180</text>
<text x="472.4" y="87">锅仔片_9981</text>
<text x="472.4" y="87">600-508S-180</text>
<text x="523.5" y="87">锅仔片_9981</text>
<text x="523.5" y="87">600-508S-180</text>
<text x="75.8" y="94.2">1N4148WT_C232841</text>
<text x="75.8" y="91">D10</text>
<text x="130.5" y="92.4">1N4148WT_C232841</text>
<text x="183.4" y="92.4">1N4148WT_C232841</text>
<text x="232.8" y="94.2">1N4148WT_C232841</text>
<text x="232.8" y="91">D13</text>
<text x="285.8" y="92.4">1N4148WT_C232841</text>
<text x="335.1" y="94.2">1N4148WT_C232841</text>
<text x="335.1" y="91">D15</text>
<text x="386.3" y="92.4">1N4148WT_C232841</text>
<text x="441" y="94.2">1N4148WT_C232841</text>
<text x="441" y="91">D17</text>
<text x="497.4" y="94.2">1N4148WT_C232841</text>
<text x="497.4" y="91">D18</text>
<text x="548.6" y="94.2">1N4148WT_C232841</text>
<text x="548.6" y="91">D19</text>
<text x="49" y="124.1">锅仔片_9981</text>
<text x="49" y="120.9">U11</text>
<text x="49" y="124.1">600-508S-180</text>
<text x="49" y="120.9">U1</text>
<text x="105.5" y="124.1">锅仔片_9981</text>
<text x="105.5" y="120.9">U12</text>
<text x="105.5" y="124.1">600-508S-180</text>
<text x="105.5" y="120.9">U1</text>
<text x="156.6" y="124.1">锅仔片_9981</text>
<text x="156.6" y="120.9">U13</text>
<text x="156.6" y="124.1">600-508S-180</text>
<text x="156.6" y="120.9">U1</text>
<text x="207.8" y="124.1">锅仔片_9981</text>
<text x="207.8" y="120.9">U16</text>
<text x="207.8" y="124.1">600-508S-180</text>
<text x="207.8" y="120.9">U1</text>
<text x="258.9" y="124.1">锅仔片_9981</text>
<text x="258.9" y="120.9">U15</text>
<text x="258.9" y="124.1">600-508S-180</text>
<text x="258.9" y="120.9">U1</text>
<text x="308.3" y="124.1">锅仔片_9981</text>
<text x="308.3" y="120.9">U14</text>
<text x="308.3" y="124.1">600-508S-180</text>
<text x="308.3" y="120.9">U1</text>
<text x="359.5" y="124.1">锅仔片_9981</text>
<text x="359.5" y="120.9">U19</text>
<text x="359.5" y="124.1">600-508S-180</text>
<text x="359.5" y="120.9">U1</text>
<text x="414.2" y="124.1">锅仔片_9981</text>
<text x="414.2" y="120.9">U18</text>
<text x="414.2" y="124.1">600-508S-180</text>
<text x="414.2" y="120.9">U1</text>
<text x="472.4" y="124.1">锅仔片_9981</text>
<text x="472.4" y="120.9">U17</text>
<text x="472.4" y="124.1">600-508S-180</text>
<text x="472.4" y="120.9">U1</text>
<text x="525.3" y="124.1">锅仔片_9981</text>
<text x="525.3" y="120.9">U20</text>
<text x="525.3" y="124.1">600-508S-180</text>
<text x="525.3" y="120.9">U1</text>
<text x="75.8" y="131.2">1N4148WT_C232841</text>
<text x="75.8" y="128">D20</text>
<text x="130.5" y="131.2">1N4148WT_C232841</text>
<text x="130.5" y="128">D21</text>
<text x="183.4" y="131.2">1N4148WT_C232841</text>
<text x="183.4" y="128">D22</text>
<text x="232.8" y="131.2">1N4148WT_C232841</text>
<text x="232.8" y="128">D23</text>
<text x="285.8" y="131.2">1N4148WT_C232841</text>
<text x="285.8" y="128">D24</text>
<text x="335.1" y="131.2">1N4148WT_C232841</text>
<text x="335.1" y="128">D25</text>
<text x="386.3" y="131.2">1N4148WT_C232841</text>
<text x="386.3" y="128">D26</text>
<text x="441" y="131.2">1N4148WT_C232841</text>
<text x="441" y="128">D27</text>
<text x="497.4" y="131.2">1N4148WT_C232841</text>
<text x="497.4" y="128">D28</text>
<text x="548.6" y="131.2">1N4148WT_C232841</text>
<text x="548.6" y="128">D29</text>
<text x="165.4" y="166.7">U25</text>
<text x="165.4" y="166.7">U1</text>
<text x="221.9" y="166.7">U24</text>
<text x="221.9" y="166.7">U1</text>
<text x="273" y="166.7">U23</text>
<text x="273" y="166.7">U1</text>
<text x="324.2" y="166.7">U21</text>
<text x="324.2" y="166.7">U1</text>
<text x="375.3" y="166.7">U22</text>
<text x="375.3" y="166.7">U1</text>
<text x="165.4" y="169.9">锅仔片_9981</text>
<text x="165.4" y="169.9">600-508S-180</text>
<text x="183.4" y="173.9">D30</text>
<text x="221.9" y="169.9">锅仔片_9981</text>
<text x="221.9" y="169.9">600-508S-180</text>
<text x="241.7" y="173.9">D31</text>
<text x="273" y="169.9">锅仔片_9981</text>
<text x="273" y="169.9">600-508S-180</text>
<text x="292.8" y="173.9">D32</text>
<text x="324.2" y="169.9">锅仔片_9981</text>
<text x="324.2" y="169.9">600-508S-180</text>
<text x="347.5" y="173.9">D33</text>
<text x="375.3" y="169.9">锅仔片_9981</text>
<text x="375.3" y="169.9">600-508S-180</text>
<text x="400.4" y="173.9">D34</text>
<text x="54.7" y="177.6">LED1</text>
<text x="183.4" y="177.1">1N4148WT_C232841</text>
<text x="241.7" y="177.1">1N4148WT_C232841</text>
<text x="292.8" y="177.1">1N4148WT_C232841</text>
<text x="347.5" y="177.1">1N4148WT_C232841</text>
<text x="400.4" y="177.1">1N4148WT_C232841</text>
<text x="483.3" y="178.8">TJ-S3806SW1TGLCCW-A5</text>
<text x="483.3" y="175.8">LED2</text>
<text x="54.7" y="180.6">TJ-S3806SW1TGLCCW-A5</text>
<text x="257.5" y="221.7">LED4</text>
<text x="257.5" y="224.7">TJ-S3806SW1TGLCCW-A5</text>
<text x="312.2" y="226.4">TJ-S3806SW1TGLCCW-A5</text>
<text x="312.2" y="223.4">LED3</text>
<text x="69.3" y="274.5">BM20B(0.8)-16DP-0.4V(51)</text>
<text x="69.3" y="271.1">CN1</text>
<text x="148.7" y="272.9">CN2</text>
<text x="148.7" y="276.3">BM20B(0.8)-16DP-0.4V(51)</text>
<text x="417.7" y="322.7">5035481420</text>
<text x="396.5" y="329.4">R8</text>
<text x="417.7" y="325.9">U26</text>
<text x="396.5" y="332.6">10k</text>
<text x="384.2" y="353.7">10k</text>
<text x="384.2" y="350.6">R10</text>
<text x="383.3" y="364.7">100nF</text>
<text x="383.3" y="361.5">C2</text>
</g>
<g font-size="3.2" fill="#00f">
<text x="45.6" y="57.7">2</text>
<text x="54.7" y="57.7">1</text>
<text x="102.1" y="57.7">2</text>
<text x="111.1" y="57.7">1</text>
<text x="153.2" y="57.7">2</text>
<text x="162.3" y="57.7">1</text>
<text x="204.4" y="57.7">2</text>
<text x="213.4" y="57.7">1</text>
<text x="255.5" y="57.7">2</text>
<text x="264.6" y="57.7">1</text>
<text x="304.9" y="57.7">2</text>
<text x="314" y="57.7">1</text>
<text x="356.1" y="57.7">2</text>
<text x="365.1" y="57.7">1</text>
<text x="410.7" y="57.7">2</text>
<text x="419.8" y="57.7">1</text>
<text x="468.9" y="57.7">2</text>
<text x="478" y="57.7">1</text>
<text x="520.1" y="57.7">2</text>
<text x="529.2" y="57.7">1</text>
<text x="45.6" y="96.6">2</text>
<text x="54.7" y="96.6">1</text>
<text x="102.1" y="96.6">2</text>
<text x="111.1" y="96.6">1</text>
<text x="153.2" y="96.6">2</text>
<text x="162.3" y="96.6">1</text>
<text x="204.4" y="96.6">2</text>
<text x="213.4" y="96.6">1</text>
<text x="257.3" y="96.6">2</text>
<text x="266.3" y="96.6">1</text>
<text x="306.7" y="96.6">2</text>
<text x="315.7" y="96.6">1</text>
<text x="356.1" y="96.6">2</text>
<text x="365.1" y="96.6">1</text>
<text x="410.7" y="96.6">2</text>
<text x="419.8" y="96.6">1</text>
<text x="468.9" y="96.6">2</text>
<text x="478" y="96.6">1</text>
<text x="520.1" y="96.6">2</text>
<text x="529.2" y="96.6">1</text>
<text x="45.6" y="133.6">2</text>
<text x="54.7" y="133.6">1</text>
<text x="102.1" y="133.6">2</text>
<text x="111.1" y="133.6">1</text>
<text x="153.2" y="133.6">2</text>
<text x="162.3" y="133.6">1</text>
<text x="204.4" y="133.6">2</text>
<text x="213.4" y="133.6">1</text>
<text x="255.5" y="133.6">2</text>
<text x="264.6" y="133.6">1</text>
<text x="304.9" y="133.6">2</text>
<text x="314" y="133.6">1</text>
<text x="356.1" y="133.6">2</text>
<text x="365.1" y="133.6">1</text>
<text x="410.7" y="133.6">2</text>
<text x="419.8" y="133.6">1</text>
<text x="468.9" y="133.6">2</text>
<text x="478" y="133.6">1</text>
<text x="521.9" y="133.6">2</text>
<text x="530.9" y="133.6">1</text>
<text x="162" y="179.5">2</text>
<text x="171.1" y="179.5">1</text>
<text x="218.5" y="179.5">2</text>
<text x="227.5" y="179.5">1</text>
<text x="269.6" y="179.5">2</text>
<text x="278.7" y="179.5">1</text>
<text x="320.8" y="179.5">2</text>
<text x="329.8" y="179.5">1</text>
<text x="371.9" y="179.5">2</text>
<text x="381" y="179.5">1</text>
<text x="79" y="280.2" transform="rotate(-90 79 280.2)">19</text>
<text x="82.5" y="280.2" transform="rotate(-90 82.5 280.2)">20</text>
<text x="158.4" y="281.9" transform="rotate(-90 158.4 281.9)">19</text>
<text x="161.9" y="281.9" transform="rotate(-90 161.9 281.9)">20</text>
<text x="71.9" y="287.1">1</text>
<text x="80.8" y="285.7" transform="rotate(-90 80.8 285.7)">19</text>
<text x="84.3" y="285.7" transform="rotate(-90 84.3 285.7)">20</text>
<text x="88.4" y="287.1">2</text>
<text x="160.2" y="287.5" transform="rotate(-90 160.2 287.5)">19</text>
<text x="163.7" y="287.5" transform="rotate(-90 163.7 287.5)">20</text>
<text x="408.5" y="287.1">18</text>
<text x="427" y="287.1">17</text>
<text x="71.9" y="290.6">3</text>
<text x="75.4" y="288.8">1</text>
<text x="75.4" y="292.3">3</text>
<text x="84.9" y="292.3">4</text>
<text x="84.9" y="288.8">2</text>
<text x="88.4" y="290.6">4</text>
<text x="151.3" y="288.8">1</text>
<text x="151.3" y="292.3">3</text>
<text x="154.8" y="290.6">1</text>
<text x="164.2" y="290.6">2</text>
<text x="167.7" y="292.3">4</text>
<text x="167.7" y="288.8">2</text>
<text x="408.5" y="290.6">16</text>
<text x="414.1" y="288.8">18</text>
<text x="414.1" y="292.3">16</text>
<text x="421.5" y="292.3">15</text>
<text x="421.5" y="288.8">17</text>
<text x="427" y="290.6">15</text>
<text x="71.9" y="294.1">5</text>
<text x="71.9" y="297.6">7</text>
<text x="75.4" y="295.9">5</text>
<text x="75.4" y="299.4">7</text>
<text x="84.9" y="299.4">8</text>
<text x="84.9" y="295.9">6</text>
<text x="88.4" y="297.6">8</text>
<text x="88.4" y="294.1">6</text>
<text x="151.3" y="295.9">5</text>
<text x="151.3" y="299.4">7</text>
<text x="154.8" y="294.1">3</text>
<text x="154.8" y="297.6">5</text>
<text x="164.2" y="297.6">6</text>
<text x="164.2" y="294.1">4</text>
<text x="167.7" y="299.4">8</text>
<text x="167.7" y="295.9">6</text>
<text x="408.5" y="294.1">14</text>
<text x="408.5" y="297.6">12</text>
<text x="414.1" y="295.9">14</text>
<text x="414.1" y="299.4">12</text>
<text x="421.5" y="299.4">11</text>
<text x="421.5" y="295.9">13</text>
<text x="427" y="297.6">11</text>
<text x="427" y="294.1">13</text>
<text x="69.9" y="304.7">11</text>
<text x="71.9" y="301.2">9</text>
<text x="75.4" y="302.9">9</text>
<text x="82.9" y="302.9">10</text>
<text x="88.4" y="304.7">12</text>
<text x="88.4" y="301.2">10</text>
<text x="151.3" y="302.9">9</text>
<text x="154.8" y="301.2">7</text>
<text x="154.8" y="304.7">9</text>
<text x="162.2" y="304.7">10</text>
<text x="164.2" y="301.2">8</text>
<text x="167.7" y="302.9">10</text>
<text x="408.5" y="301.2">10</text>
<text x="410.6" y="304.7">8</text>
<text x="414.1" y="302.9">10</text>
<text x="423.5" y="302.9">9</text>
<text x="427" y="304.7">7</text>
<text x="427" y="301.2">9</text>
<text x="69.9" y="308.2">13</text>
<text x="69.9" y="311.7">15</text>
<text x="75.4" y="306.5">11</text>
<text x="75.4" y="310">13</text>
<text x="82.9" y="310">14</text>
<text x="82.9" y="306.5">12</text>
<text x="88.4" y="311.7">16</text>
<text x="88.4" y="308.2">14</text>
<text x="149.2" y="306.5">11</text>
<text x="149.2" y="310">13</text>
<text x="154.8" y="308.2">11</text>
<text x="154.8" y="311.7">13</text>
<text x="162.2" y="311.7">14</text>
<text x="162.2" y="308.2">12</text>
<text x="167.7" y="310">14</text>
<text x="167.7" y="306.5">12</text>
<text x="410.6" y="308.2">6</text>
<text x="410.6" y="311.7">4</text>
<text x="414.1" y="306.5">8</text>
<text x="414.1" y="310">6</text>
<text x="423.5" y="310">5</text>
<text x="423.5" y="306.5">7</text>
<text x="427" y="311.7">3</text>
<text x="427" y="308.2">5</text>
<text x="75.4" y="313.5">15</text>
<text x="80.8" y="317.9" transform="rotate(-90 80.8 317.9)">17</text>
<text x="82.9" y="313.5">16</text>
<text x="84.3" y="317.9" transform="rotate(-90 84.3 317.9)">18</text>
<text x="149.2" y="313.5">15</text>
<text x="154.8" y="315.3">15</text>
<text x="162.2" y="315.3">16</text>
<text x="167.7" y="313.5">16</text>
<text x="410.6" y="315.3">2</text>
<text x="414.1" y="313.5">4</text>
<text x="414.1" y="317">2</text>
<text x="423.5" y="317">1</text>
<text x="423.5" y="313.5">3</text>
<text x="427" y="315.3">1</text>
<text x="79" y="323.4" transform="rotate(-90 79 323.4)">17</text>
<text x="82.5" y="323.4" transform="rotate(-90 82.5 323.4)">18</text>
<text x="160.2" y="319.6" transform="rotate(-90 160.2 319.6)">17</text>
<text x="163.7" y="319.6" transform="rotate(-90 163.7 319.6)">18</text>
<text x="158.4" y="325.1" transform="rotate(-90 158.4 325.1)">17</text>
<text x="161.9" y="325.1" transform="rotate(-90 161.9 325.1)">18</text>
</g>
</svg>
